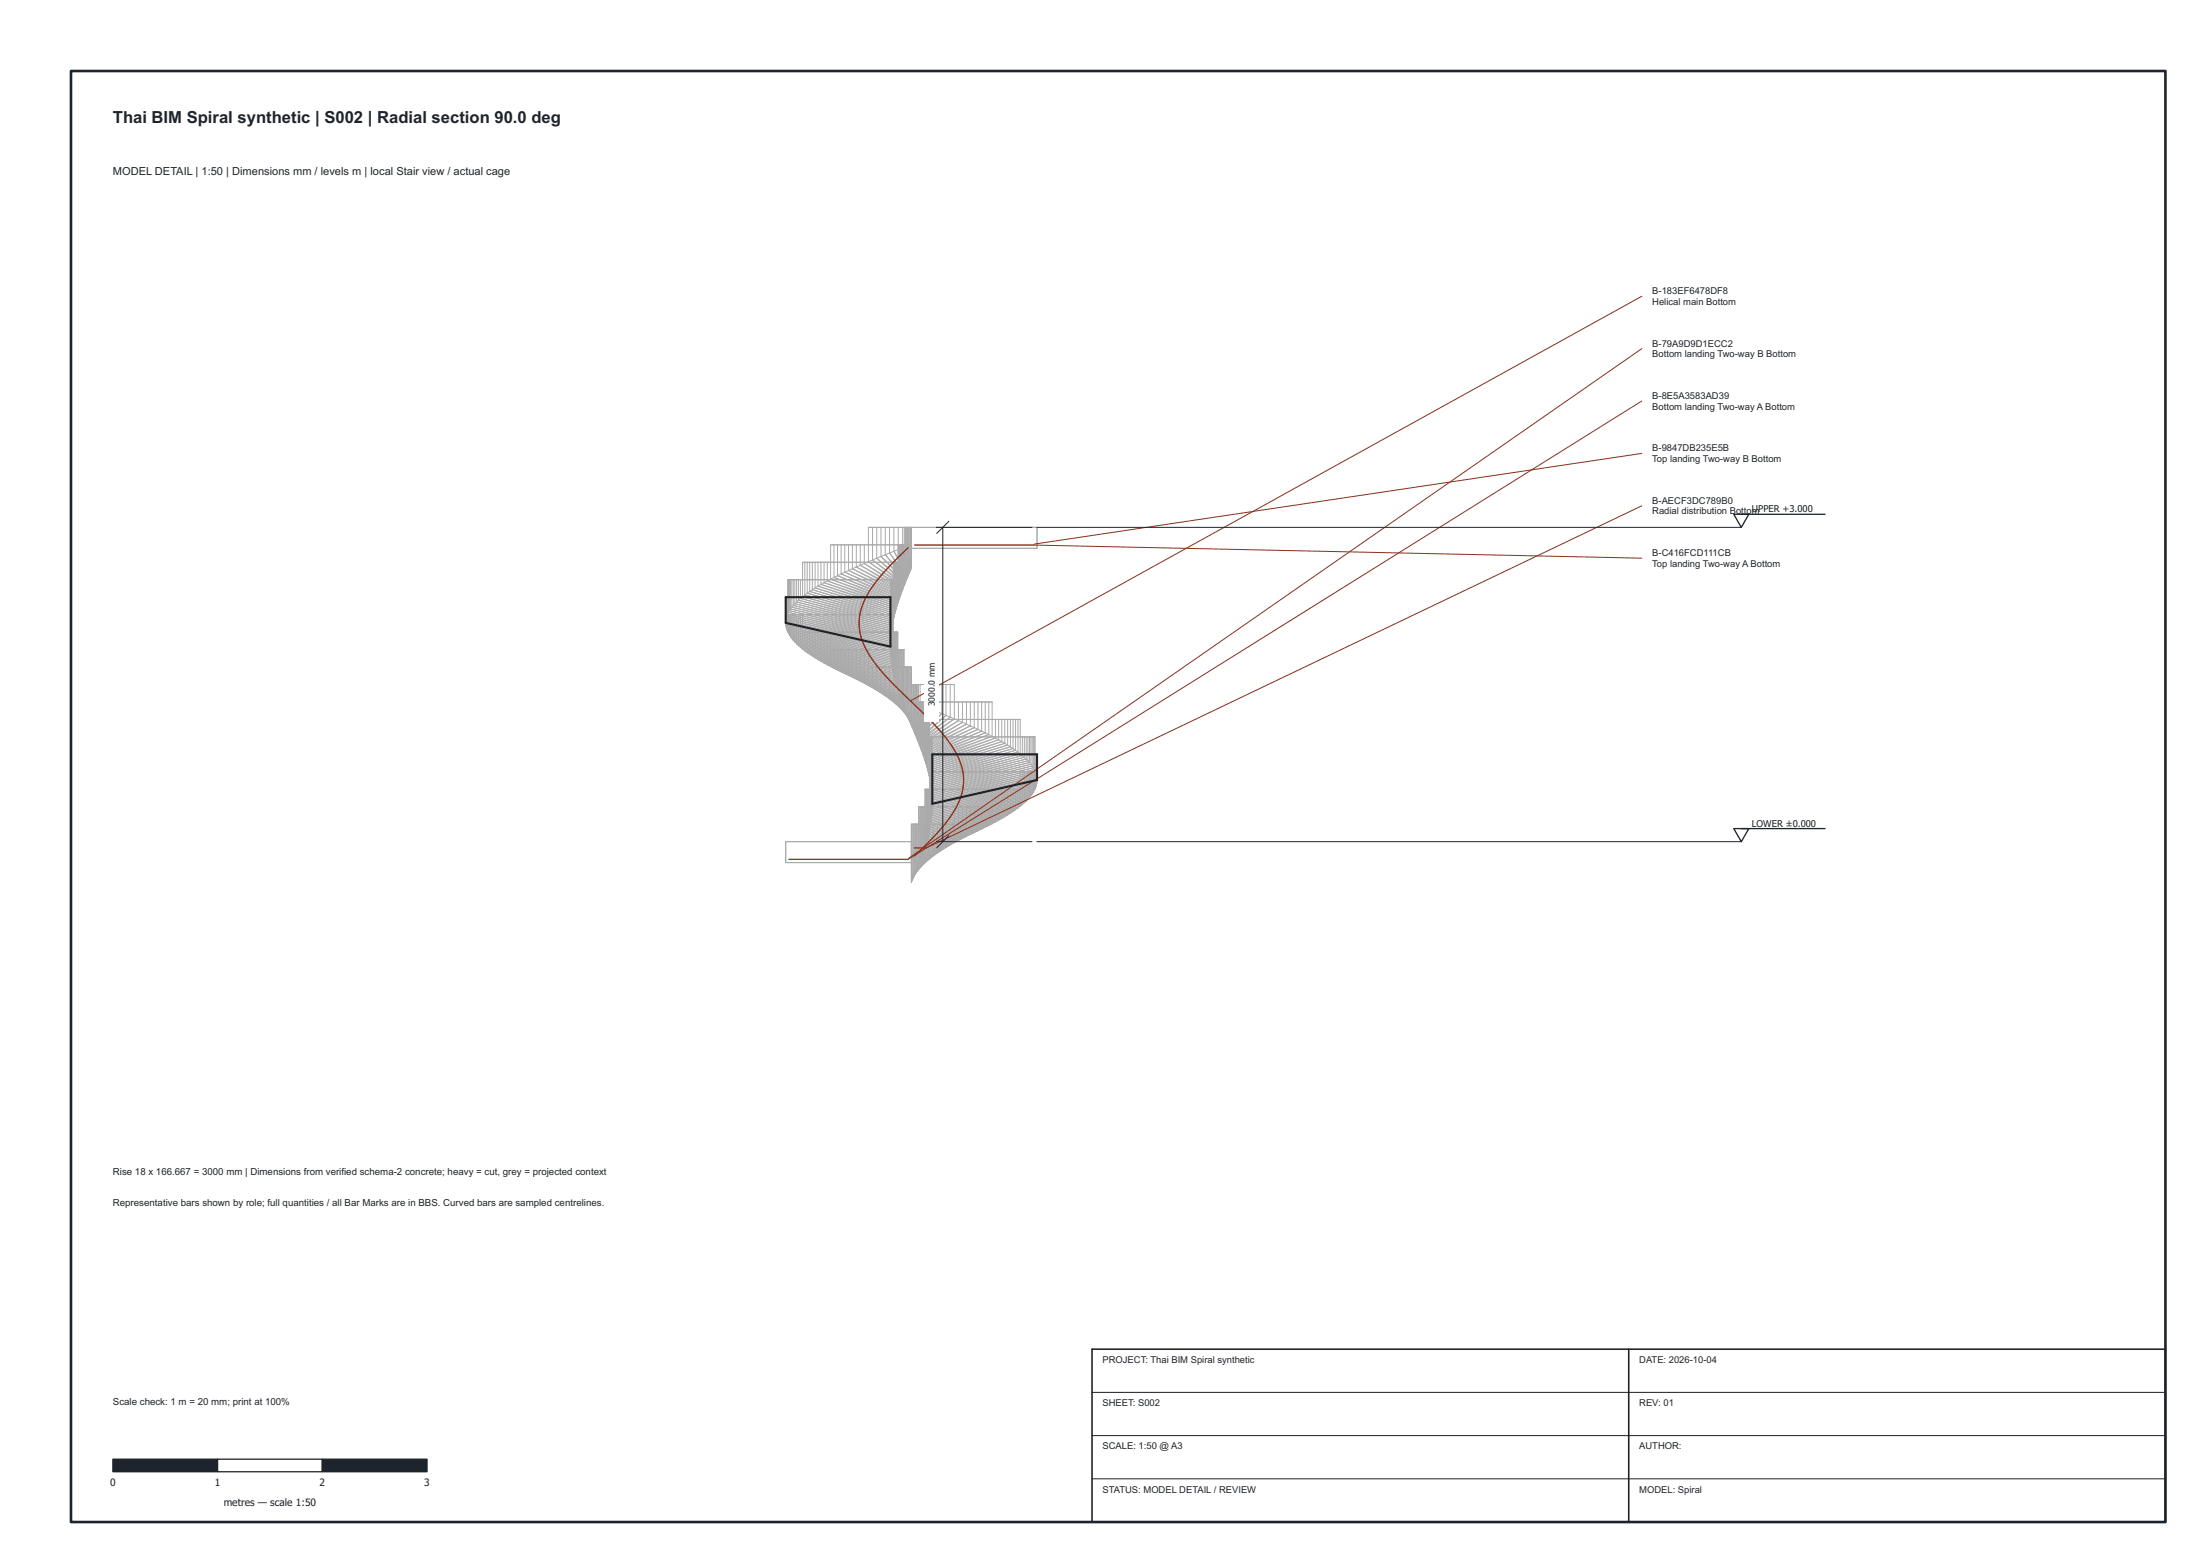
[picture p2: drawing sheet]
<svg xmlns="http://www.w3.org/2000/svg" width="420mm" height="297mm" viewBox="0 0 420 297" stroke-linecap="round" stroke-linejoin="round" font-family="sans-serif">
<g fill="none" stroke="#aaa" stroke-width=".19">
<path d="M150.1 118.9l20 4.5M150.1 118.9l20 4.9M150.1 118.9v.3M150.1 119.2l20 4.6M150.1 119.2l20 4.9M150.1 119.2v.4M150.1 118.6l20 4.5M150.1 118.6l20 4.8M150.1 118.6v.3M150.1 118.2v.4M150.1 119.6l20 4.5M150.1 119.6l20 4.8"/>
<path d="M150.1 119.6l.1 .3M150.1 114v5.6M150.1 118.2l20 4.6M150.1 118.2l20 4.9M150.2 119.9l19.9 4.5M150.2 119.9l19.9 4.9M150.2 119.9l.1 .3M150.2 114v5.9M150.2 117.9l19.9 4.5M150.2 117.9l19.9 4.9M150.2 117.9l-.1 .3M150.3 117.6l-.1 .3"/>
<path d="M150.3 114v6.2M150.3 117.6l19.8 4.5M150.3 117.6l19.8 4.8M150.4 117.2l-.1 .4M150.4 117.3h20.2M150.4 117.2l19.7 4.6M150.4 117.2l19.7 4.9M150.6 110.7v6.2M150.6 117.3v3.6M150.6 116.9l19.5 4.5M150.6 116.9l19.5 4.9M150.6 116.9l-.2 .3"/>
<path d="M150.8 116.6l-.2 .3M150.8 110.7v5.9M150.8 117.3v3.9M150.8 116.6l19.4 4.5M150.8 116.6l19.3 4.8M151 110.7v5.5M151 117.3v4.3M151 116.2l19.2 4.6M151 116.2l19.2 4.9M151 116.2l-.2 .4M151.2 110.7v5.2M151.2 117.3v4.6"/>
<path d="M151.2 115.9l19.1 4.5M151.2 115.9l19 4.9M151.2 115.9l-.2 .3M151.5 110.7v4.9M151.5 117.3v4.9M151.5 115.6l18.8 4.5M151.5 115.6l18.8 4.8M151.5 115.6l-.3 .3M151.8 115.2l-.3 .4M151.8 110.7v4.5M151.8 117.3v5.3M151.8 115.2l18.5 4.6"/>
<path d="M151.8 115.2l18.5 4.9M152.1 114.9l-.3 .3M152.1 110.7v4.2M152.1 117.3v5.6M152.1 114.9l18.3 4.5M152.1 114.9l18.2 4.9M152.5 110.7v3.9M152.5 117.3v5.9M152.5 114.6l18 4.5M152.5 114.6l17.9 4.8M152.5 114.6l-.4 .3M152.9 114.2l-.4 .4"/>
<path d="M152.9 110.7v3.5M152.9 117.3v6.3M152.9 114.2l17.6 4.6M152.9 114.2l17.6 4.9M153.3 117.3v6.6M153.3 113.9l17.3 4.5M153.3 113.9l17.2 4.9M153.3 113.9l-.4 .3M153.7 113.6l-.4 .3M153.7 107.3v6.3M153.7 113.6l17 4.5M153.7 113.6l16.9 4.8"/>
<path d="M154.2 107.3v5.9M154.2 113.2l16.5 4.6M154.2 113.2l16.5 4.9M154.2 113.2l-.5 .4M154.6 107.3v5.6M154.6 112.9l16.2 4.5M154.6 112.9l16.1 4.9M154.6 112.9l-.4 .3M155.1 107.3v5.3M155.1 112.6l15.8 4.5M155.1 112.6l15.7 4.8M155.1 112.6l-.5 .3"/>
<path d="M155.7 112.2l-.6 .4M155.7 107.3v4.9M155.7 112.2l15.3 4.6M155.7 112.2l15.2 4.9M156.2 107.3v4.6M156.2 111.9l14.9 4.5M156.2 111.9l14.8 4.9M156.2 111.9l-.5 .3M156.8 111.6l-.6 .3M156.8 107.3v4.3M156.8 111.6l14.4 4.5M156.8 111.6l14.3 4.8"/>
<path d="M157.4 107.3v3.9M157.4 111.2l13.9 4.6M157.4 111.2l13.8 4.9M157.4 111.2l-.6 .4M158 110.9l-.6 .3M158 107.3v3.6M158 110.9l13.4 4.5M158 110.9l13.3 4.9M158.6 110.6l12.9 4.5M158.6 110.6l12.8 4.8M158.6 110.6l-.6 .3M159.3 110.2l-.7 .4"/>
<path d="M159.3 104v6.2M159.3 110.2l12.3 4.6M159.3 110.2l12.2 4.9M159.9 104v5.9M159.9 109.9l11.8 4.5M159.9 109.9l11.7 4.9M159.9 109.9l-.6 .3M160.6 109.6l-.7 .3M160.6 104v5.6M160.6 109.6l11.2 4.5M160.6 109.6l11.1 4.8M161.3 104v5.2"/>
<path d="M161.3 109.2l10.6 4.6M161.3 109.2l10.5 4.9M161.3 109.2l-.7 .4M162.1 108.9l-.8 .3M162.1 104v4.9M162.1 108.9l10 4.5M162.1 108.9l9.8 4.9M162.8 108.6l-.7 .3M162.8 104v4.6M162.8 108.6l9.4 4.5M162.8 108.6l9.3 4.8M163.5 108.2l-.7 .4"/>
<path d="M163.5 104v4.2M163.5 108.2l8.8 4.6M163.5 108.2l8.7 4.9M164.3 104v3.9M164.3 107.9l8.1 4.5M164.3 107.9l8 4.9M164.3 107.9l-.8 .3M165.1 104v3.6M165.1 107.6l7.5 4.5M165.1 107.6l7.3 4.8M165.1 107.6l-.8 .3M165.8 107.2l-.7 .4"/>
<path d="M165.8 107.2l6.9 4.6M165.8 107.2l6.8 4.9M166.6 106.9l-.8 .3M166.6 100.7v6.2M166.6 106.9l6.2 4.5M166.6 106.9l6.1 4.9M167.4 100.7v5.9M167.4 106.6l5.6 4.5M167.4 106.6l5.4 4.8M167.4 106.6l-.8 .3M168.2 100.7v5.5M168.2 106.2l4.9 4.6"/>
<path d="M168.2 106.2l4.8 4.9M169.1 100.7v5.2M169.1 105.9l4.1 4.5M169.1 105.9l4 4.9M169.1 105.9l-1.7 .7M169.9 105.6l-.8 .3M169.9 100.7v4.9M169.9 105.6l3.5 4.5M169.9 105.6l3.3 4.8M170.1 114v10.4M170.1 110.7v14.4M170.1 114h-20v5.2"/>
<path d="M170.2 110.7v15.1M170.2 110.7v15.4M170.3 110.7v15.7M170.3 110.7v16.1M170.3 110.7v16.4M170.3 119.8v.3M170.4 110.7v16.7M170.4 119.4l-.1 .4M170.5 119.1l-.1 .3M170.5 110.7v17.1M170.5 110.7v17.4M170.5 118.8v.3"/>
<path d="M170.6 118.4l-.1 .4M170.6 110.7h-20.2v9.9M170.6 107.3v21.1M170.7 107.3v10.8M170.7 118.1l-.1 .3M170.7 100.7v4.5M170.7 105.2l2.8 4.6M170.7 105.2l2.7 4.9M170.7 117.8v.3M170.7 107.3v10.5M170.8 107.3v10.1M170.8 117.4l-.1 .4"/>
<path d="M170.9 117.1l-.1 .3M170.9 107.3v9.8M171 107.3v9.5M171 116.8l-.1 .3M171.1 107.3v9.1M171.1 116.4l-.1 .4M171.2 107.3v8.8M171.2 116.1l-.1 .3M171.3 115.8l-.1 .3M171.3 107.3v8.5M171.4 107.3v8.1M171.4 115.4l-.1 .4"/>
<path d="M171.5 115.1l-.1 .3M171.5 104v11.1M171.5 107.3h-18.2v6.6M171.5 100.7v4.2M171.5 104.9l2.1 4.5M171.5 104.9l2 4.9M171.6 104v10.8M171.6 114.8l-.1 .3M171.7 114.4l-.1 .4M171.7 104v10.4M171.8 104v10.1M171.8 114.1l-.1 .3"/>
<path d="M171.9 113.8l-.1 .3M171.9 104v9.8M172.1 104v9.4M172.1 113.4l-.2 .4M172.2 104v9.1M172.2 113.1l-.1 .3M172.3 112.8l-.1 .3M172.3 104v8.8M172.4 100.7v3.9M172.4 104.6l1.4 4.5M172.4 104.6l1.2 4.8M172.4 104.6l1.7-.7-.2 4.9"/>
<path d="M172.4 104.6l-2.5 1M172.4 104v8.4M172.4 112.4l-.1 .4M172.6 112.1l-.2 .3M172.6 104v8.1M172.7 100.7v11.1M172.7 111.8l-.1 .3M172.7 104h-14.1v6.6M172.8 100.7v10.7M172.8 111.4l-.1 .4M173 111.1l-.2 .3M173 100.7v10.4"/>
<path d="M173.1 110.8l-.1 .3M173.1 100.7v10.1M173.2 100.7v9.7M173.4 110.1l-.3 .7M173.4 100.7v9.4M173.5 100.7v9.1M173.6 109.4l-.2 .7M173.6 100.7v8.7M173.8 100.7v8.4M173.9 108.8l-.7-4.6 .6 4.9M173.9 100.7v8.1M174.1 100.7v7.7l-.5 1"/>
<path d="M174.1 104.7h24v-4h-32.3v6.5M150.3 120.2l19.8 4.6M150.3 120.2l19.8 4.9M150.3 120.2l.1 .4M150.4 120.6l19.7 4.5M150.4 120.6l19.7 4.8M150.4 120.6l.2 .3M150.6 120.9l19.5 4.5M150.6 120.9l19.6 4.9M150.6 120.9l.2 .3M150.8 121.2l19.4 4.6M150.8 121.2l19.4 4.9"/>
<path d="M150.8 121.2l.2 .4M151 121.6l19.2 4.5M151 121.6l19.3 4.8M151 121.6l.2 .3M151.2 121.9l19.1 4.5M151.2 121.9l19.1 4.9M151.2 121.9l.3 .3M151.5 122.2l18.8 4.6M151.5 122.2l18.8 4.9M151.5 122.2l.3 .4M151.8 122.6l18.5 4.5M151.8 122.6l18.6 4.8"/>
<path d="M151.8 122.6l.3 .3M152.1 122.9l18.3 4.5M152.1 122.9l18.4 4.9M152.1 122.9l.4 .3M152.5 123.2l18 4.6M152.5 123.2l18 4.9M152.5 123.2l.4 .4M152.9 123.6l17.6 4.5M152.9 123.6l17.7 4.8M152.9 123.6l.4 .3M153.3 120.7h18.2v11.1M153.3 123.9l17.3 4.5"/>
<path d="M153.3 123.9l17.4 4.9M153.3 123.9l.4 .3M153.7 124.2l17 4.6M153.7 124.2l17 4.9M153.7 124.2l.5 .4M153.7 120.7v3.5M154.2 124.6l16.5 4.5M154.2 124.6l16.6 4.8M154.2 124.6l.4 .3M154.2 120.7v3.9M154.6 124.9l16.2 4.5M154.6 124.9l16.3 4.9"/>
<path d="M154.6 124.9l.5 .3M154.6 120.7v4.2M155.1 125.2l15.8 4.6M155.1 125.2l15.9 4.9M155.1 125.2l.6 .4M155.1 120.7v4.5M155.7 125.6l15.3 4.5M155.7 125.6l15.4 4.8M155.7 125.6l.5 .3M155.7 120.7v4.9M156.2 125.9l14.9 4.5M156.2 125.9l15 4.9"/>
<path d="M156.2 125.9l.6 .3M156.2 120.7v5.2M156.8 126.2l14.4 4.6M156.8 126.2l14.5 4.9M156.8 126.2l.6 .4M156.8 120.7v5.5M157.4 126.6l13.9 4.5M157.4 126.6l14 4.8M157.4 126.6l.6 .3M157.4 120.7v5.9M158 126.9l13.4 4.5M158 126.9l13.5 4.9"/>
<path d="M158 126.9l.6 .3M158 120.7v6.2M158.6 124h14.1v11.1M158.6 127.2l12.9 4.6M158.6 127.2l13 4.9M158.6 127.2l.7 .4M158.6 120.7v6.5M159.3 127.6l12.3 4.5M159.3 127.6l12.4 4.8M159.3 127.6l.6 .3M159.3 124v3.6M159.9 127.9l11.8 4.5"/>
<path d="M159.9 127.9l11.9 4.9M159.9 127.9l.7 .3M159.9 124v3.9M160.6 128.2l11.2 4.6M160.6 128.2l11.3 4.9M160.6 128.2l.7 .4M160.6 124v4.2M161.3 128.6l10.8 4.8M161.3 128.6l10.6 4.5M161.3 128.6l.8 .3M161.3 124v4.6M162.1 128.9l10 4.5"/>
<path d="M162.1 128.9l10.1 4.9M162.1 124v4.9M162.8 129.2l9.4 4.6M162.8 129.2l9.5 4.9M162.8 129.2l.7 .4M162.8 124v5.2M163.5 129.6l8.8 4.5M163.5 129.6l8.9 4.8M163.5 129.6l.8 .3M163.5 124v5.6M164.3 129.9l8.1 4.5M164.3 129.9l8.3 4.9"/>
<path d="M164.3 129.9l.8 .3M164.3 124v5.9M165.1 130.2l7.5 4.6M165.1 130.2l7.6 4.9M165.1 130.2l.7 .4M165.1 124v6.2M165.8 127.3h8.3v11.1l-.9-4.8 .7 4.5M165.8 130.6l6.9 4.5M165.8 130.6l7 4.8M165.8 130.6l.8 .3M165.8 124v6.6M166.6 130.9l6.2 4.5"/>
<path d="M166.6 130.9l6.4 4.9M166.6 130.9l.8 .3M166.6 127.3v3.6M167.4 131.2l5.6 4.6M167.4 131.2l5.7 4.9M167.4 131.2l.8 .4M167.4 127.3v3.9M168.2 131.6l4.9 4.5M168.2 131.6l5 4.8M168.2 131.6l.9 .3M168.2 127.3v4.3M169.1 131.9l1.6 .7"/>
<path d="M169.1 131.9l4.1 4.5M169.1 131.9l4.3 4.9M169.1 127.3v4.6M169.9 132.2l3.5 4.6M169.9 132.2l3.6 4.9M169.9 127.3v4.9M170.1 123.4v.4M170.1 123.1v.3M170.1 123.8v.3M170.1 122.8v.3M170.1 124.1v.3M170.1 124.4v.4"/>
<path d="M170.1 122.4v.4M170.1 122.1v.3M170.1 124.8v.3M170.1 125.1v.3M170.1 121.8v.3M170.1 121.4v.4M170.1 125.4l.1 .4M170.2 125.8v.3M170.2 121.1l-.1 .3M170.2 120.8v.3M170.2 126.1l.1 .3M170.3 120.4l-.1 .4"/>
<path d="M170.3 126.4v.4M170.3 126.8v.3M170.3 120.1v.3M170.3 127.1l.1 .3M170.4 127.4l.1 .4M170.5 127.8v.3M170.5 128.1l.1 .3M170.6 128.4l.1 .4M170.7 128.8v.3M170.7 120.7v8.1M170.7 132.6l6.7 2.6M170.7 132.6l2.8 4.5"/>
<path d="M170.7 120.7v11.9M170.7 129.1l.1 .3M170.8 129.4l.1 .4M170.8 120.7v8.7M170.9 129.8l.1 .3M170.9 120.7v9.1M171 130.1l.1 .3M171 120.7v9.4M171.1 130.4l.1 .4M171.1 120.7v9.7M171.2 130.8l.1 .3M171.2 120.7v10.1"/>
<path d="M171.3 131.1l.1 .3M171.3 120.7v10.4M171.4 131.4l.1 .4M171.4 120.7v10.7M171.5 131.8l.1 .3M171.5 127.3v5.6l2.3 4.9M171.6 132.1l.1 .3M171.6 124v8.1M171.7 132.4l.1 .4M171.7 124v8.4M171.8 132.8l.1 .3M171.8 124v8.8"/>
<path d="M171.9 133.1l.2 .3M171.9 124v9.1M172.1 133.4l.1 .4M172.1 124v9.4M172.2 133.8l.1 .3M172.2 124v9.8M172.3 134.1l.1 .3M172.3 124v10.1M172.4 133.2l1.4 4.6M172.4 133.2l1.5 4.9M172.4 127.3v5.9M172.4 134.4l.2 .4"/>
<path d="M172.4 124v10.4M172.6 134.8l.1 .3M172.6 124v10.8M172.7 135.1l.1 .3M172.8 135.4l.3 .7M172.8 127.3v8.1M173 127.3v8.5M173.1 136.1l.1 .3M173.1 127.3v8.8M173.2 127.3v9.1M173.2 136.4l.3 .7M173.4 127.3v9.5"/>
<path d="M173.5 137.1l1.1 2.7M173.5 127.3v9.8M173.6 127.3v10.1l-2.9-4.8M173.8 127.3v10.5M173.9 127.3v10.8M174.1 130.7h8.2v6.5M174.1 133.9l.1 4.9M174.2 130.7v8.1M174.2 138.8l.7-4.6-.6 4.9M174.3 130.7v8.4M174.5 130.7v8.7M174.6 130.7v9.1"/>
<path d="M174.6 139.8l.3 .6M174.8 130.7v9.4M174.9 130.7v9.7M175 130.7v10.1M175.2 130.7v10.4M175.3 130.7v10.7M175.4 130.7v11.1M175.4 134h14.1v6.6M175.6 134v8.1M175.7 134v8.4M175.7 134.6l-1.4 4.5M175.7 130.7v3.9"/>
<path d="M175.7 134.6l-1.2 4.8M175.8 134v8.8M175.9 134v9.1M176.1 134v9.4M176.2 134v9.8M176.3 134v10.1M176.4 134v10.4M176.5 134v10.8M176.6 134.9l-2.1 4.5M176.6 134.9l-2 4.9M176.6 130.7v4.2M176.6 134v11.1"/>
<path d="M176.6 137.3h18.2v6.6M176.7 137.3v8.1M176.8 137.3v8.5M176.9 137.3v8.8M177 137.3v9.1M177.1 137.3v9.5M177.2 137.3v9.8M177.3 137.3v10.1M177.4 137.3v10.5M177.4 135.2l-2.8 4.6M177.4 135.2l-2.6 4.9M177.4 130.7v4.5"/>
<path d="M177.4 135.2l1.6 .7M177.4 137.3v10.8M177.5 137.3v21.1M178.2 135.6l-3.4 4.5M178.2 130.7v4.9M178.2 135.6l-3.3 4.8M179 130.7v5.2M179 135.9l.9 .3M179 135.9l-4 4.9M179 135.9l-4.1 4.5M179.9 130.7v5.5M179.9 136.2l.8 .4"/>
<path d="M179.9 136.2l-4.9 4.6M179.9 136.2l-4.7 4.9M180.7 136.6l-5.5 4.5M180.7 136.6l-5.4 4.8M180.7 130.7v5.9M180.7 136.6l.8 .3M181.5 136.9l-6.2 4.5M181.5 136.9l-6.1 4.9M181.5 130.7v6.2M181.5 136.9l.8 .3M182.3 137.2l-6.7 4.9M182.3 137.2l-6.9 4.6"/>
<path d="M182.3 137.2l.7 .4M183 137.6l-7.4 4.5M183 137.6l-7.3 4.8M183 134v3.6M183 137.6l.8 .3M183.8 137.9l-8 4.9M183.8 134v3.9M183.8 137.9l.8 .3M183.8 137.9l-8.1 4.5M184.6 138.2l-8.7 4.9M184.6 138.2l-8.8 4.6M184.6 134v4.2"/>
<path d="M184.6 138.2l.7 .4M185.3 138.6l-9.4 4.5M185.3 138.6l-9.2 4.8M185.3 134v4.6M185.3 138.6l.8 .3M186.1 138.9l-9.9 4.9M186.1 138.9l-10 4.5M186.1 134v4.9M186.1 138.9l.7 .3M186.8 139.2l-10.6 4.6M186.8 139.2l-10.5 4.9M186.8 134v5.2"/>
<path d="M186.8 139.2l.7 .4M187.5 139.6l-11.1 4.8M187.5 134v5.6M187.5 139.6l.7 .3M187.5 139.6l-11.2 4.5M188.2 139.9l-11.7 4.9M188.2 139.9l-11.8 4.5M188.2 134v5.9M188.2 139.9l.6 .3M188.8 134v6.2M190.1 137.3v3.6M190.7 137.3v3.9"/>
<path d="M191.3 137.3v4.3M191.9 137.3v4.6M192.4 137.3v4.9M193 137.3v5.3M193.5 137.3v5.6M194 137.3v5.9M194.4 137.3v6.3M174.2 157.3v10.8M174.3 157.3v10.5M174.5 157.3v10.1M174.6 157.3v9.8M174.8 157.3v9.5"/>
<path d="M174.9 140.4l.1 .4M174.9 157.3v9.1M175 157.3v8.8M175 140.8l.3 .6M175.2 157.3v8.5M175.3 157.3v8.1M175.3 141.4l.1 .4M175.4 141.8l.2 .3M175.6 154v10.8M175.6 142.1l.1 .3M175.7 154v10.4M175.7 142.4l.1 .4"/>
<path d="M175.7 157.3v5.9M175.8 154v10.1M175.8 142.8l.1 .3M175.9 154v9.8M175.9 143.1l.2 .3M176.1 154v9.4M176.1 143.4l.1 .4M176.2 154v9.1M176.2 143.8l.1 .3M176.3 154v8.8M176.3 144.1l.1 .3M176.4 154v8.4"/>
<path d="M176.4 144.4l.1 .4M176.5 154v8.1M176.5 144.8l.1 .3M176.6 157.3v5.6M176.6 145.1l.1 .3M176.7 150.7v10.7M176.7 145.4l.1 .4M176.8 150.7v10.4M176.8 145.8l.1 .3M176.9 150.7v10.1M176.9 146.1l.1 .3M177 150.7v9.7"/>
<path d="M177 146.4l.1 .4M177.1 150.7v9.4M177.1 146.8l.1 .3M177.2 150.7v9.1M177.2 147.1l.1 .3M177.2 159.8l-.1 .3M177.3 159.4l-.1 .4M177.3 150.7v8.7M177.3 147.4l.1 .4M177.4 150.7v11.9M177.4 147.8v.3M177.4 159.1l-.1 .3"/>
<path d="M177.4 158.8v.3M177.4 150.7v8.1M177.4 148.1l.1 .3M177.5 147.3h20.2M177.5 140.7h20.2v9.9M177.5 148.4l.1 .4M177.5 158.4l-.1 .4M177.6 158.1l-.1 .3M177.6 140.7v17.4M177.6 148.8l.1 .3M177.7 140.7v17.1M177.7 149.1v.3"/>
<path d="M177.7 157.8l-.1 .3M177.7 157.4v.4M177.7 140.7v16.7M177.7 149.4l.1 .4M177.8 140.7v16.4M177.8 149.8v.3M177.8 157.1l-.1 .3M177.8 156.8v.3M177.8 140.7v16.1M177.8 150.1l.1 .3M177.9 140.7v15.7M177.9 150.4v.4"/>
<path d="M177.9 156.4l-.1 .4M177.9 140.7v15.4M177.9 150.8v.3M177.9 156.1v.3M177.9 155.8v.3M177.9 140.7v15.1M177.9 151.1l.1 .3M178 151.4v.4M178 155.4l-.1 .4M178 155.1v.3M178 140.7v14.4M178 144h20.1l-.1 5.2"/>
<path d="M178 151.8v.3M178 152.1v.3M178 154.8v.3M178 154.4v.4M178 144v10.4M178 152.4v.4M178 152.8l.1 .3M178 154.1v.3M178.1 153.8l-.1 .3M178.1 153.1v.3M178.1 153.4v.4M178.2 157.3v4.9"/>
<path d="M179 157.3v4.6M179.9 157.3v4.3M180.7 157.3v3.9M181.5 157.3v3.6M182.3 157.3h-8.2v11.1M182.3 154v6.6M183 154v6.2M183.8 159.9l-8.2 4.9M183.8 154v5.9M183.8 159.9l-8.1 4.5M183.8 159.9l-.8 .3M184.6 159.6l-8.8 4.5"/>
<path d="M184.6 159.6l-.8 .3M184.6 159.6l-8.9 4.8M184.6 154v5.6M185.3 159.2l-9.5 4.9M185.3 159.2l-.7 .4M185.3 154v5.2M186.1 158.9l-10.2 4.9M186.1 154v4.9M186.8 158.6l-10.7 4.8M186.8 158.6l-.7 .3M186.8 154v4.6M187.5 158.2l-11.3 4.9"/>
<path d="M187.5 154v4.2M187.5 158.2l-11.2 4.6M187.5 158.2l-.7 .4M188.2 157.9l-11.8 4.5M188.2 157.9l-.7 .3M188.2 157.9l-11.9 4.9M188.2 154v3.9M188.8 157.6l-12.3 4.5M188.8 140.2l-12.3 4.6M188.8 140.2l-12.2 4.9M188.8 157.6l-12.4 4.8M188.8 157.6l-.6 .3"/>
<path d="M188.8 154v3.6M188.8 140.2l.7 .4M189.5 157.2l-13 4.9M189.5 157.2l-12.9 4.6M189.5 140.6l-12.9 4.5M189.5 140.6l-12.8 4.8M189.5 150.7v6.5M189.5 140.6l.6 .3M189.5 154h-14.1v11.1M189.5 157.2l-.7 .4M190.1 140.9l-13.3 4.9M190.1 156.9l-13.5 4.9"/>
<path d="M190.1 156.9l-13.4 4.5M190.1 140.9l-13.4 4.5M190.1 156.9l-.6 .3M190.1 150.7v6.2M190.1 140.9l.6 .3M190.7 141.2l-13.8 4.9M190.7 150.7v5.9M190.7 141.2l.6 .4M190.7 156.6l-13.9 4.5M190.7 141.2l-13.9 4.6M190.7 156.6l-14 4.8M190.7 156.6l-.6 .3"/>
<path d="M191.3 156.2l-14.4 4.6M191.3 141.6l-14.4 4.5M191.3 156.2l-.6 .4M191.3 156.2l-14.5 4.9M191.3 141.6l-14.3 4.8M191.3 150.7v5.5M191.3 141.6l.6 .3M191.9 155.9l-15 4.9M191.9 155.9l-14.9 4.5M191.9 141.9l-14.9 4.5M191.9 155.9l-.6 .3M191.9 141.9l-14.8 4.9"/>
<path d="M191.9 150.7v5.2M191.9 141.9l.5 .3M192.4 142.2l-15.2 4.9M192.4 155.6l-15.4 4.8M192.4 155.6l-15.3 4.5M192.4 142.2l-15.3 4.6M192.4 155.6l-.5 .3M192.4 150.7v4.9M192.4 142.2l.6 .4M193 155.2l-15.8 4.6M193 142.6l-15.8 4.5M193 142.6l-15.7 4.8"/>
<path d="M193 155.2l-15.9 4.9M193 150.7v4.5M193 142.6l.5 .3M193 155.2l-.6 .4M193.5 142.9l-16.1 4.9M193.5 154.9l-16.3 4.9M193.5 154.9l-16.2 4.5M193.5 142.9l-16.2 4.5M193.5 150.7v4.2M193.5 142.9l.5 .3M193.5 154.9l-.5 .3M194 154.6l-16.6 4.5"/>
<path d="M194 143.2l-16.6 4.6M194 154.6l-16.7 4.8M194 143.2l-16.6 4.9M194 150.7v3.9M194 143.2l.4 .4M194 154.6l-.5 .3M194.4 154.2l-17 4.9M194.4 143.6l-16.9 4.8M194.4 154.2l-17 4.6M194.4 143.6l-17 4.5M194.4 154.2l-.4 .4M194.4 150.7v3.5"/>
<path d="M194.4 143.6l.4 .3M194.8 153.9l-17.3 4.5M194.8 143.9l-17.3 4.5M194.8 153.9l-17.4 4.9M194.8 143.9l-17.2 4.9M194.8 150.7h-18.2v11.1M194.8 153.9l-.4 .3M194.8 147.3v6.6M194.8 143.9l.4 .3M195.2 153.6l-17.7 4.8M195.2 144.2l-17.5 4.9M195.2 153.6l-17.6 4.5"/>
<path d="M195.2 144.2l-17.6 4.6M195.2 153.6l-.4 .3M195.2 140.7v3.5M195.2 147.3v6.3M195.2 144.2l.4 .4M195.6 153.2l-17.9 4.6M195.6 144.6l-17.9 4.5M195.6 153.2l-18 4.9M195.6 144.6l-17.9 4.8M195.6 140.7v3.9M195.6 147.3v5.9M195.6 144.6l.4 .3"/>
<path d="M195.6 153.2l-.4 .4M196 152.9l-18.3 4.9M196 144.9l-18.2 4.9M196 152.9l-18.3 4.5M196 144.9l-18.3 4.5M196 152.9l-.4 .3M196 140.7v4.2M196 147.3v5.6M196 144.9l.3 .3M196.3 152.6l-18.5 4.5M196.3 145.2l-18.5 4.6M196.3 152.6l-18.6 4.8"/>
<path d="M196.3 140.7v4.5M196.3 147.3v5.3M196.3 145.2l.3 .4M196.3 145.2l-18.5 4.9M196.3 152.6l-.3 .3M196.6 152.2l-18.8 4.9M196.6 145.6l-18.7 4.8M196.6 152.2l-.3 .4M196.6 152.2l-18.8 4.6M196.6 145.6l-18.8 4.5M196.6 140.7v4.9M196.6 147.3v4.9"/>
<path d="M196.6 145.6l.3 .3M196.9 145.9l-19 4.9M196.9 140.7v5.2M196.9 147.3v4.6M196.9 145.9l.2 .3M196.9 151.9l-19 4.5M196.9 145.9l-19 4.5M196.9 151.9l-19.1 4.9M196.9 151.9l-.3 .3M197.1 151.6l-19.2 4.5M197.1 146.2l-19.2 4.6M197.1 140.7v5.5"/>
<path d="M197.1 147.3v4.3M197.1 146.2l.2 .4M197.1 151.6l-.2 .3M197.1 146.2l-19.2 4.9M197.1 151.6l-19.2 4.8M197.3 151.2l-19.4 4.9M197.3 146.6l-19.3 4.8M197.3 151.2l-.2 .4M197.3 151.2l-19.4 4.6M197.3 146.6l-19.4 4.5M197.3 140.7v5.9M197.3 147.3v3.9"/>
<path d="M197.3 146.6l.2 .3M197.5 150.9l-19.5 4.5M197.5 146.9l-19.5 4.5M197.5 150.9l-19.6 4.9M197.5 146.9l-19.5 4.9M197.5 150.9l-.2 .3M197.5 140.7v6.2M197.5 147.3v3.6M197.5 146.9l.2 .3M197.7 147.2l-19.7 4.9M197.7 150.6l-19.7 4.8M197.7 147.2l.1 .4"/>
<path d="M197.7 150.6l-19.7 4.5M197.7 147.2l-19.7 4.6M197.7 150.6l-.2 .3M197.8 150.2l-19.8 4.6M197.8 147.6l-19.8 4.5M197.8 144v6.2M197.8 147.6l.1 .3M197.8 150.2l-.1 .4M197.8 147.6l-19.8 4.8M197.8 150.2l-19.8 4.9M197.9 149.9l-19.9 4.9M197.9 147.9l-19.9 4.9"/>
<path d="M197.9 149.9l-.1 .3M197.9 149.9l-19.9 4.5M197.9 147.9l-19.9 4.5M197.9 144v5.9M197.9 147.9l.1 .3M198 149.6l-20 4.5M198 148.2l-20 4.6M198 148.2l-19.9 4.9M198 149.6l-20 4.8M198 149.6l-.1 .3M198 144v5.6M198 148.2v.4"/>
<path d="M198 149.2l-20 4.9M198 148.6l-19.9 4.8M198 149.2l-19.9 4.6M198 148.6l-19.9 4.5M198 148.6l.1 .3M198 149.2v.4M198.1 148.9l-20 4.5M198.1 148.9l-20 4.9M198.1 148.9l-.1 .3M174.1 160.7h-24v4h24M174.2 168.1l.7-4.5-.8 4.8M174.5 167.4l-.4 1"/>
<path d="M174.8 166.8l-.3 .6M175 166.1l-.2 .7M175.2 165.8l-.2 .3M175.3 165.4l-.1 .4M175.4 165.1l-.1 .3M175.6 164.8l-.2 .3M175.7 164.4l-.1 .4M175.7 163.2l-1.4 4.6M175.7 163.2l-1.6 .7M175.7 163.2l-1.5 4.9M175.8 164.1l-.1 .3M175.9 163.8l-.1 .3"/>
<path d="M176.1 163.4l-.2 .4M176.2 163.1l-.1 .3M176.3 162.8l-.1 .3M176.4 162.4l-.1 .4M176.5 162.1l-.1 .3M176.6 162.9l-2.3 4.9M176.6 162.9l-2.1 4.5M176.6 161.8l-.1 .3M176.7 161.4l-.1 .4M176.8 161.1l-.1 .3M176.9 160.8l-.1 .3M177 160.4l-.1 .4"/>
<path d="M177.1 160.1l-.1 .3M177.4 162.6l-2.9 4.8M177.4 162.6l-2.8 4.5M178.2 162.2l-3.6 4.9M178.2 162.2l-3.4 4.6M178.2 162.2l-2.5 1M179 161.9l-4.2 4.9M179 161.9l-.8 .3M179 161.9l-4.1 4.5M179.9 161.6l-4.9 4.5M179.9 161.6l-5 4.8M180.7 161.2l-1.7 .7"/>
<path d="M180.7 161.2l-5.7 4.9M180.7 161.2l-5.5 4.6M181.5 160.9l-6.3 4.9M181.5 160.9l-6.2 4.5M181.5 160.9l-.8 .3M182.3 160.6l-7 4.8M182.3 160.6l-6.9 4.5M182.3 160.6l-.8 .3M183 160.2l-7.4 4.6M183 160.2l-7.6 4.9M183 160.2l-.7 .4"/>
</g>
<path d="M313.6 56.6l-139.7 77.2M313.6 76.6l-140.2 87.5M313.6 66.6l-140.1 97.3M313.6 96.6l-136.7 65.3M313.6 86.6l-116.1 17.3M197.4 104.1l116.2 2.5" fill="none" stroke="#8c301b" stroke-width=".19"/>
<path d="M208.6 265.8h205M208.6 274.1h205M208.6 282.3h205" fill="none" stroke="#202020" stroke-width=".19"/>
<path d="M173.4 104.6l-1 1a30.5 30.5 0 0 0-7.6 9.6 10.6 10.6 0 0 0 1.7 10.6 48.9 48.9 0 0 0 6.7 7.3l3.4 3.4a25.7 25.7 0 0 1 7 9.6 10.9 10.9 0 0 1-2.2 10 52.3 52.3 0 0 1-6.7 7.3M174.7 104.1h22.7M150.7 164.1h22.7M174.6 161.9h2.3" fill="none" stroke="#8c301b" stroke-width=".25"/>
<path d="M150.1 114h20v9.4l-20-4.5zM178.1 144h20v4.9l-20 4.5z" fill="none" stroke="#202020" stroke-width=".4"/>
<path d="M208.6 257.6h205v33h-205zM311.1 257.6v33" fill="none" stroke="#202020" stroke-width=".3"/>
<path d="M21.6 278.6h20v2.4h-20z" fill="#1e242c" stroke="#1e242c" stroke-width=".25"/>
<path d="M41.6 278.6h20v2.4h-20z" fill="#fff" stroke="#1e242c" stroke-width=".25"/>
<path d="M61.6 278.6h20v2.4h-20z" fill="#1e242c" stroke="#1e242c" stroke-width=".25"/>
<path d="M181.2 99.5l-2.3 2.3M178.9 100.7h18.2M180.1 100.7v60M181.2 159.5l-2.3 2.3M178.9 160.7h18.2" fill="none" stroke="#1e242c" stroke-width=".19"/>
<path d="M176.5 123.5h2.8v14.3h-2.8z" fill="#fff"/>
<path d="M198.1 100.7h134.5M198.1 160.7h134.5" fill="none" stroke="#1e242c" stroke-width=".19"/>
<path d="M331.1 98.2h2.9l-1.4 2.5zM332.6 98.2h16M331.1 158.2h2.9l-1.4 2.5zM332.6 158.2h16" fill="none" stroke="#1e242c" stroke-width=".25"/>
<path d="M13.6 13.6h400v277h-400z" fill="none" stroke="#1e242c" stroke-width=".5"/>
<text font-size="3.2" fill="#1e242c" x="21.6" y="23.4">Thai BIM Spiral synthetic | S002 | Radial section 90.0 deg</text>
<text font-size="2.1" fill="#1e242c" x="21.6" y="33.5">MODEL DETAIL | 1:50 | Dimensions mm / levels m | local Stair view / actual cage</text>
<g font-size="1.9" fill="#1e242c">
<text x="21.6" y="224.2">Rise 18 x 166.667 = 3000 mm | Dimensions from verified schema-2 concrete; heavy = cut, grey = projected context</text>
<text x="21.6" y="230.2">Representative bars shown by role; full quantities / all Bar Marks are in BBS. Curved bars are sampled centrelines.</text>
<text x="21.6" y="268.2">Scale check: 1 m = 20 mm; print at 100%</text>
<text x="21" y="283.7">0</text>
<text x="41" y="283.7">1</text>
<text x="42.7" y="287.5">metres — scale 1:50</text>
<text x="61" y="283.7">2</text>
<text x="81" y="283.7">3</text>
</g>
<g font-size="1.8" fill="#1e242c">
<text x="315.6" y="56.2">B-183EF6478DF8</text>
<text x="315.6" y="58.2">Helical main Bottom</text>
<text x="315.6" y="66.2">B-79A9D9D1ECC2</text>
<text x="315.6" y="68.2">Bottom landing Two-way B Bottom</text>
<text x="315.6" y="76.2">B-8E5A3583AD39</text>
<text x="315.6" y="78.2">Bottom landing Two-way A Bottom</text>
<text x="315.6" y="86.2">B-9847DB235E5B</text>
<text x="315.6" y="88.2">Top landing Two-way B Bottom</text>
<text x="315.6" y="96.2">B-AECF3DC789B0</text>
<text x="315.6" y="98.2">Radial distribution Bottom</text>
<text x="334.6" y="97.8">UPPER +3.000</text>
<text x="315.6" y="106.2">B-C416FCD111CB</text>
<text x="315.6" y="108.2">Top landing Two-way A Bottom</text>
<text x="334.6" y="157.8">LOWER ±0.000</text>
<text x="210.6" y="260.2">PROJECT: Thai BIM Spiral synthetic</text>
<text x="313.1" y="260.2">DATE: 2026-10-04</text>
<text x="210.6" y="268.4">SHEET: S002</text>
<text x="313.1" y="268.4">REV: 01</text>
<text x="210.6" y="276.7">SCALE: 1:50 @ A3</text>
<text x="313.1" y="276.7">AUTHOR:</text>
<text x="210.6" y="284.9">STATUS: MODEL DETAIL / REVIEW</text>
<text x="313.1" y="284.9">MODEL: Spiral</text>
</g>
<g font-size="1.6" fill="#1e242c">
<text x="178.6" y="134.8" transform="rotate(-90 178.6 134.8)">3</text>
<text x="178.6" y="133.9" transform="rotate(-90 178.6 133.9)">000.0 mm</text>
</g>
</svg>
